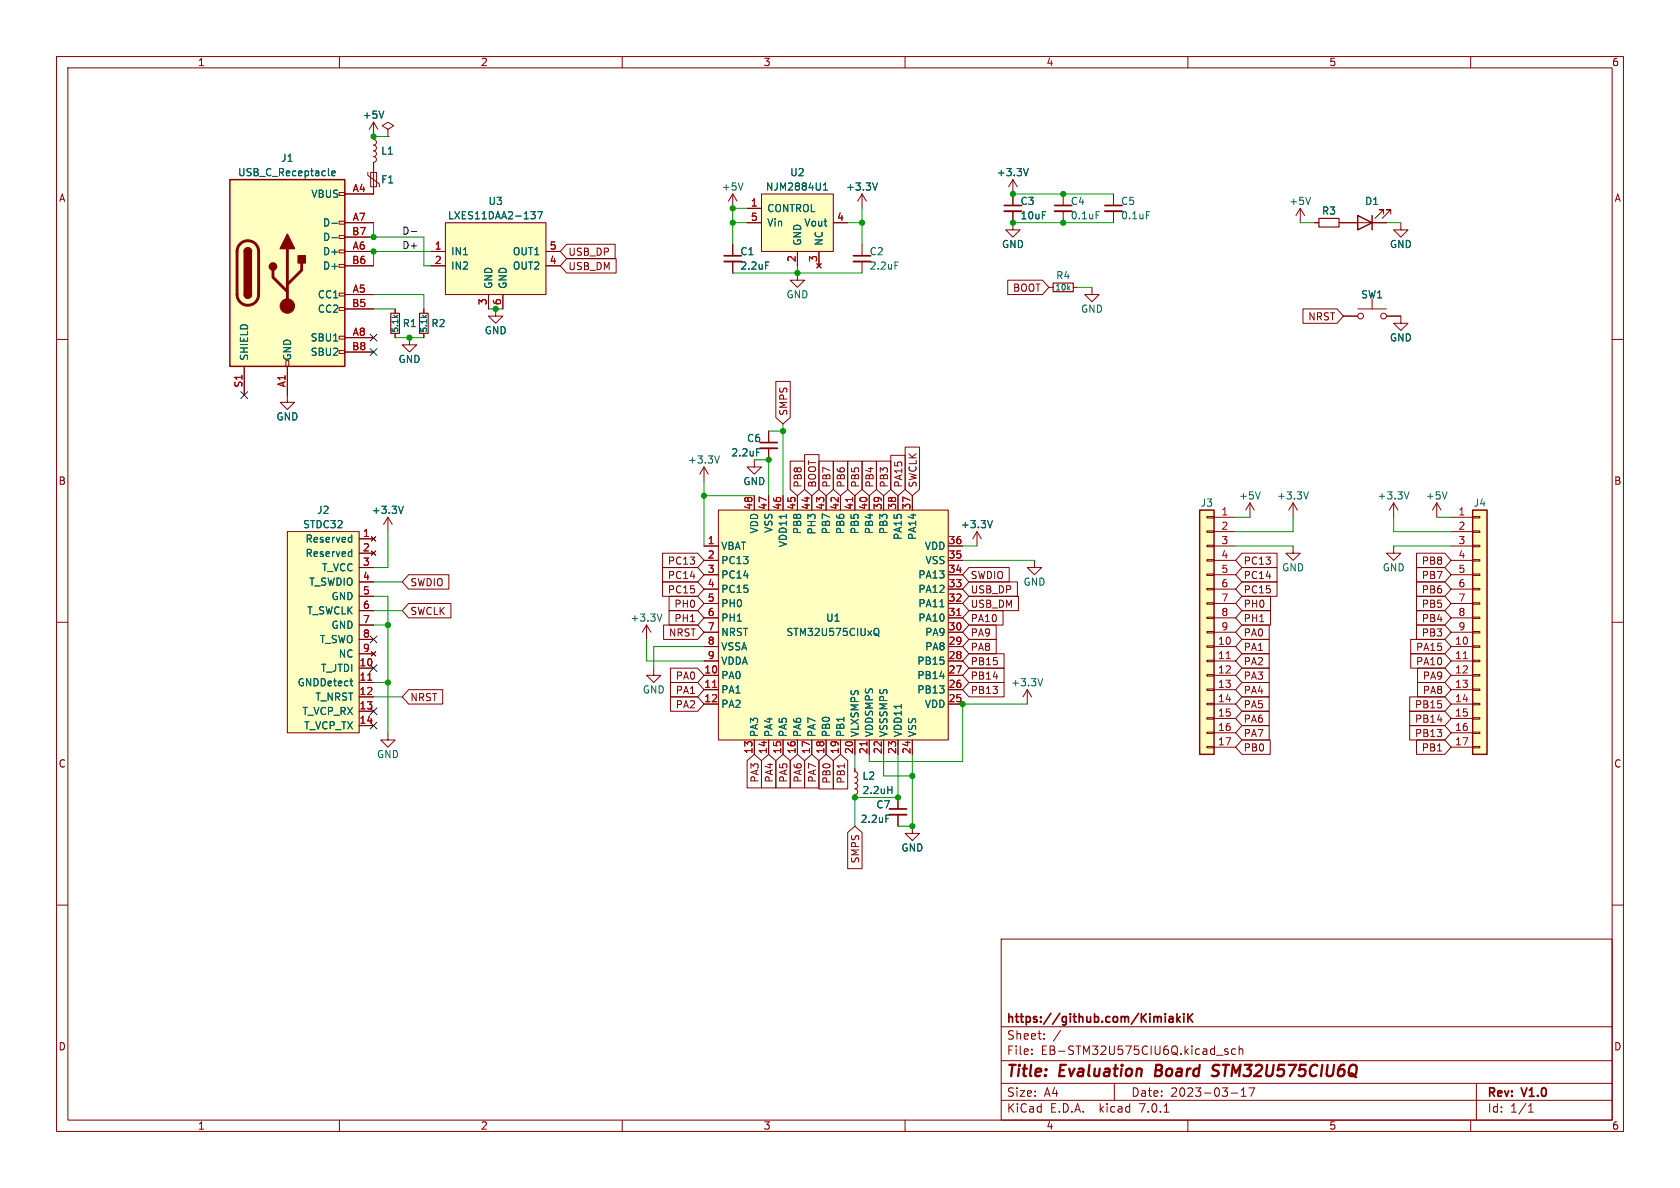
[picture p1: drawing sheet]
<svg xmlns="http://www.w3.org/2000/svg" width="297mm" height="210mm" viewBox="0 0 297 210" stroke-linecap="round" stroke-linejoin="round" font-family="sans-serif">
<g fill="none" stroke="#840000" stroke-width=".18">
<path d="M10 10h277v190h-277zM12 12h273v186h-273zM60 10v2M110 10v2M160 10v2M210 10v2M260 10v2M59.9 39.1h1.1v.5h-1.1zM59.9 34h1.1v.5h-1.1zM61 39.4h5M65 30.5v.5l2.1 1.5v.5M65.5 30.5h1v2.5h-1z"/>
<path d="M66 21.6v3l.4 .2 .1 .4-.1 .3-.4 .2 .4 .1 .1 .4-.1 .3-.4 .2 .4 .1 .1 .4-.1 .4-.4 .1 .4 .1 .1 .4-.1 .4-.4 .1v5.6h-5M66 21.6l-.7 1.3M66 21.6l.8 1.3M68.6 22.9l1-.7-1-.6-1 .6 1 .7v1.2M68.6 24.1h.1M78.7 39.4h17.8v12.7h-17.8zM129.5 34.3l-.7 1.3M129.5 34.3v2.5M129.5 34.3l.8 1.3M132.1 39.4h2.5M132.1 36.8h2.5M134.6 34.3h12.7v10.2h-12.7z"/>
<path d="M147.3 39.4h2.6M152.4 34.3v2.5M152.4 34.3l-.8 1.3M152.4 34.3l.8 1.3M179.1 37.3v3.3h1.2l-1.2 1.3-1.3-1.3h1.3M179.1 31.8v4.5M179.1 31.8l-.8 1.2M179.1 31.8l.7 1.2M188 34.3v2M188 37.3v2.1M196.8 34.3v2M196.8 37.3v2.1"/>
<path d="M229.9 36.8l-.8 1.3M229.9 36.8v2.6M229.9 36.8l.7 1.3M232.4 39.4h.8M236.7 39.4h8.4M244.6 37.8v-.7h-.8h.8l-1.5 1.5M245.9 37.8v-.7h-.8h.8l-1.6 1.5M247.6 39.4v1.2h1.3l-1.3 1.3-1.2-1.3h1.2M10 60h2M59.9 59.4h1.1v.5h-1.1zM59.9 54.4h1.1v.5h-1.1zM59.9 51.8h1.1v.5h-1.1z"/>
<path d="M59.9 46.7h1.1v.5h-1.1zM59.9 44.2h1.1v.5h-1.1zM59.9 41.7h1.1v.5h-1.1zM61 52.1h5M61 44.5h5M61 59.7h5M61 54.6h5M61 47h5M61 41.9h5M69.8 54.6v.8M69.8 58.9v.8M72.4 59.7v1.3h1.3l-1.3 1.2-1.3-1.2h1.3"/>
<path d="M74.9 54.6v.8M74.9 58.9v.8M76.2 44.5h2.5M76.2 47h2.5M86.4 52.1v2.5M87.6 54.6v1.3h1.3l-1.3 1.3-1.2-1.3h1.2M88.9 52.1v2.5M96.5 44.5h2.6M96.5 47h2.6M100.2 43.2h8.5v2.5h-8.5l-1.1-1.2zM100.2 45.7h8.7v2.6h-8.7l-1.1-1.3zM129.5 43.2v2"/>
<path d="M129.5 46.2v2.1M141 48.3v1.2h1.2l-1.2 1.3-1.3-1.3h1.3M141 44.5v2.5M144.4 46.6l.8 .8M144.8 44.5v2.5M145.2 46.6l-.8 .8M152.4 43.2v2M152.4 46.2v2.1M178.2 49.5h6.1l1.1 1.3-1.1 1.3h-6.1zM185.4 50.8h.8M189.7 50.8h.8M193 50.8v1.3h1.3l-1.3 1.2-1.2-1.2h1.2"/>
<path d="M230.3 54.6h6.1l1.1 1.3-1.1 1.3h-6.1zM237.5 55.9h2.5M240 54.6h5.1M242.6 52.8v1.8M245.1 55.9h2.5v1.3h1.3l-1.3 1.2-1.2-1.2h1.2M285 60h2M43.2 64.8v5.1M50.5 63.8h.6v1h-.6zM50.8 64.8v6.3h1.3l-1.3 1.3-1.3-1.3h1.3M59.9 62h1.1v.5h-1.1zM61 62.2h5M135.9 76.2v2"/>
<path d="M135.9 79.2v2.1M137.2 67.4h2.5v6.4l-1.3 1.1-1.2-1.1zM160 79h2.6v7.5l-1.3 1.1-1.3-1.1zM50.8 94h12.7v35.5h-12.7zM63.5 95.3h2.5M63.5 97.8h2.5M65.7 94.9l.7 .7M65.7 97.4l.7 .8M66.4 94.9l-.7 .7M66.4 97.4l-.7 .8M68.6 91.4l-.8 1.3M68.6 91.4v2.6"/>
<path d="M68.6 91.4l.7 1.3M117.1 97.8h6.2l1.2 1.3-1.2 1.2h-6.2zM124.5 96.5h2.5M124.5 99.1h2.5M124.5 82.6l-.8 1.2M124.5 82.6v2.5M124.5 82.6l.7 1.2M127 90.2h40.6v40.6h-40.6zM133.3 81.3v1.3h1.3l-1.3 1.2-1.2-1.2h1.2M133.3 87.6v2.6M135.9 87.6v2.6M138.4 87.6v2.6"/>
<path d="M139.7 81.5h2.5v5l-1.2 1.1-1.3-1.1zM141 87.6v2.6M142.2 80.4h2.6v6.1l-1.3 1.1-1.3-1.1zM143.5 87.6v2.6M144.8 81.5h2.5v5l-1.3 1.1-1.2-1.1zM146 87.6v2.6M147.3 81.5h2.6v5l-1.3 1.1-1.3-1.1zM148.6 87.6v2.6M149.9 81.5h2.5v5l-1.3 1.1-1.2-1.1zM151.1 87.6v2.6M152.4 81.5h2.5v5l-1.2 1.1-1.3-1.1zM153.7 87.6v2.6"/>
<path d="M154.9 81.5h2.6v5l-1.3 1.1-1.3-1.1zM156.2 87.6v2.6M157.5 80.5h2.5v6l-1.3 1.1-1.2-1.1zM158.7 87.6v2.6M161.3 87.6v2.6M167.6 96.5h2.6M167.6 99.1h2.6M172.7 94l-.7 1.3M172.7 94v2.5M172.7 94l.8 1.3M182.9 99.1v1.2h1.2l-1.2 1.3-1.3-1.3h1.3M213.4 98.9h1.2v.3h-1.2z"/>
<path d="M213.4 96.4h1.2v.2h-1.2zM213.4 93.9h1.2v.2h-1.2zM213.4 91.3h1.2v.3h-1.2zM214.6 91.4h3.8M214.6 94h3.8M214.6 96.5h3.8M214.6 99.1h3.8M219.6 97.8h6.2v2.5h-6.2l-1.2-1.2zM221 88.9l-.8 1.3M221 88.9v2.5M221 88.9l.7 1.3M228.6 96.5v1.3h1.3l-1.3 1.3-1.3-1.3h1.3"/>
<path d="M228.6 88.9l-.8 1.3M228.6 88.9v2.5M228.6 88.9l.8 1.3M246.4 96.5v1.3h1.2l-1.2 1.3-1.3-1.3h1.3M246.4 88.9l-.8 1.3M246.4 88.9v2.5M246.4 88.9l.7 1.3M250.4 97.8h5l1.1 1.3-1.1 1.2h-5zM254 88.9l-.8 1.3M254 88.9v2.5M254 88.9l.8 1.3M256.5 91.4h3.8"/>
<path d="M256.5 94h3.8M256.5 96.5h3.8M256.5 99.1h3.8M260.3 98.9h1.3v.3h-1.3zM260.3 96.4h1.3v.2h-1.3zM260.3 93.9h1.3v.2h-1.3zM260.3 91.3h1.3v.3h-1.3zM10 110h2M63.5 118.1h2.5M63.5 100.3h2.5M63.5 102.9h2.5M63.5 105.4h2.5"/>
<path d="M63.5 108h2.5M63.5 110.5h2.5M63.5 113h2.5M63.5 115.6h2.5M65.7 115.2l.7 .8M66.4 115.2l-.7 .8M72.2 106.7h7.5v2.5h-7.5l-1.1-1.2zM72.2 101.6h7.2v2.5h-7.2l-1.1-1.2zM114.3 110.5l-.8 1.3M114.3 110.5v2.5M114.3 110.5l.8 1.3M115.6 118.1v1.3h1.2l-1.2 1.3-1.3-1.3h1.3"/>
<path d="M117.1 100.3h6.2l1.2 1.3-1.2 1.3h-6.2zM117.1 102.9h6.2l1.2 1.2-1.2 1.3h-6.2zM117.3 110.5h6l1.2 1.3-1.2 1.2h-6zM118.3 107.9h5l1.2 1.3-1.2 1.3h-5zM118.3 105.4h5l1.2 1.3-1.2 1.3h-5zM118.5 118.1h4.8l1.2 1.3-1.2 1.3h-4.8zM124.5 114.3h2.5M124.5 116.8h2.5M124.5 119.4h2.5M124.5 101.6h2.5M124.5 104.1h2.5M124.5 106.7h2.5"/>
<path d="M124.5 109.2h2.5M124.5 111.8h2.5M167.6 114.3h2.6M167.6 116.8h2.6M167.6 119.4h2.6M167.6 101.6h2.6M167.6 104.1h2.6M167.6 106.7h2.6M167.6 109.2h2.6M167.6 111.8h2.6M171.3 100.3h7.1v2.6h-7.1l-1.1-1.3zM171.3 105.4h8.7v2.6h-8.7l-1.1-1.3z"/>
<path d="M171.3 102.9h8.6v2.5h-8.6l-1.1-1.3zM171.3 107.9h6v2.6h-6l-1.1-1.3zM171.3 115.6h6.2v2.5h-6.2l-1.1-1.3zM171.3 118.1h6.2v2.6h-6.2l-1.1-1.3zM171.3 110.5h4.8v2.5h-4.8l-1.1-1.2zM171.3 113h4.8v2.6h-4.8l-1.1-1.3zM213.4 119.3h1.2v.2h-1.2zM213.4 116.7h1.2v.3h-1.2zM213.4 114.2h1.2v.2h-1.2zM213.4 111.6h1.2v.3h-1.2zM213.4 109.1h1.2v.2h-1.2zM213.4 106.6h1.2v.2h-1.2z"/>
<path d="M213.4 104h1.2v.3h-1.2zM213.4 101.5h1.2v.2h-1.2zM214.6 114.3h3.8M214.6 116.8h3.8M214.6 119.4h3.8M214.6 101.6h3.8M214.6 104.1h3.8M214.6 106.7h3.8M214.6 109.2h3.8M214.6 111.8h3.8M219.6 118.1h4.8v2.6h-4.8l-1.2-1.3zM219.6 115.6h4.8v2.5h-4.8l-1.2-1.3z"/>
<path d="M219.6 113h4.8v2.6h-4.8l-1.2-1.3zM219.6 110.5h4.8v2.5h-4.8l-1.2-1.2zM219.6 107.9h5v2.6h-5l-1.2-1.3zM219.6 100.3h6.2v2.6h-6.2l-1.2-1.3zM219.6 105.4h5v2.6h-5l-1.2-1.3zM219.6 102.9h6.2v2.5h-6.2l-1.2-1.3zM249.4 113h6l1.1 1.3-1.1 1.3h-6zM249.4 115.6h6l1.1 1.2-1.1 1.3h-6zM250.4 100.3h5l1.1 1.3-1.1 1.3h-5zM250.4 102.9h5l1.1 1.2-1.1 1.3h-5zM250.4 105.4h5l1.1 1.3-1.1 1.3h-5zM250.4 107.9h5l1.1 1.3-1.1 1.3h-5z"/>
<path d="M250.4 110.5h5l1.1 1.3-1.1 1.2h-5zM250.6 118.1h4.8l1.1 1.3-1.1 1.3h-4.8zM256.5 114.3h3.8M256.5 116.8h3.8M256.5 119.4h3.8M256.5 101.6h3.8M256.5 104.1h3.8M256.5 106.7h3.8M256.5 109.2h3.8M256.5 111.8h3.8M260.3 119.3h1.3v.2h-1.3zM260.3 116.7h1.3v.3h-1.3z"/>
<path d="M260.3 114.2h1.3v.2h-1.3zM260.3 111.6h1.3v.3h-1.3zM260.3 109.1h1.3v.2h-1.3zM260.3 106.6h1.3v.2h-1.3zM260.3 104h1.3v.3h-1.3zM260.3 101.5h1.3v.2h-1.3zM285 110h2M63.5 120.7h2.5M63.5 123.2h2.5M63.5 125.7h2.5M63.5 128.3h2.5M68.6 129.5v1.3h1.2l-1.2 1.3-1.3-1.3h1.3"/>
<path d="M72.2 121.9h6.1v2.6h-6.1l-1.1-1.3zM118.5 123.2h4.8l1.2 1.3-1.2 1.2h-4.8zM118.5 120.6h4.8l1.2 1.3-1.2 1.3h-4.8zM124.5 121.9h2.5M124.5 124.5h2.5M132.1 134.5l1.2-1.1 1.3 1.1v4.8h-2.5zM133.3 130.8v2.6M134.6 134.5l1.3-1.1 1.3 1.1v4.8h-2.6zM135.9 130.8v2.6M137.2 134.5l1.2-1.1 1.3 1.1v4.8h-2.5zM138.4 130.8v2.6M139.7 134.5l1.3-1.1 1.2 1.1v4.8h-2.5z"/>
<path d="M141 130.8v2.6M142.2 134.5l1.3-1.1 1.3 1.1v4.8h-2.6zM143.5 130.8v2.6M144.8 134.5l1.2-1.1 1.3 1.1v5h-2.5zM146 130.8v2.6M147.3 134.5l1.3-1.1 1.3 1.1v5h-2.6zM148.6 130.8v2.6M149.3 135v.7M151.1 135.9v.5l.4 .2 .1 .3-.1 .4-.4 .1 .4 .2 .1 .3-.1 .4-.4 .1 .4 .2 .1 .4-.1 .3-.4 .1 .4 .2 .1 .4-.1 .3-.4 .2v.5M151.1 130.8v2.6M153.7 130.8v2.6M156.2 130.8v2.6"/>
<path d="M158.7 130.8v2.6M161.3 130.8v2.6M167.6 121.9h2.6M167.6 124.5h2.6M171.3 120.6h6.2v2.6h-6.2l-1.1-1.3zM181.6 121.9l-.8 1.3M181.6 121.9v2.6M181.6 121.9l.8 1.3M213.4 132h1.2v.2h-1.2zM213.4 129.4h1.2v.3h-1.2zM213.4 126.9h1.2v.2h-1.2zM213.4 124.3h1.2v.3h-1.2z"/>
<path d="M213.4 121.8h1.2v.2h-1.2zM214.6 121.9h3.8M214.6 124.5h3.8M214.6 127h3.8M214.6 129.5h3.8M214.6 132.1h3.8M219.6 120.6h4.8v2.6h-4.8l-1.2-1.3zM219.6 130.8h5v2.6h-5l-1.2-1.3zM219.6 123.2h4.8v2.5h-4.8l-1.2-1.2zM219.6 128.3h4.8v2.5h-4.8l-1.2-1.3zM219.6 125.7h4.8v2.6h-4.8l-1.2-1.3zM249.2 123.2h6.2l1.1 1.3-1.1 1.2h-6.2z"/>
<path d="M249.2 125.7h6.2l1.1 1.3-1.1 1.3h-6.2zM249.2 128.3h6.2l1.1 1.2-1.1 1.3h-6.2zM250.4 130.8h5l1.1 1.3-1.1 1.3h-5zM250.6 120.6h4.8l1.1 1.3-1.1 1.3h-4.8zM254.1 127.3h.8M254.1 132.8h.8M256.5 121.9h3.8M256.5 124.5h3.8M256.5 127h3.8M256.5 129.5h3.8M256.5 132.1h3.8M260.3 132h1.3v.2h-1.3z"/>
<path d="M260.3 129.4h1.3v.3h-1.3zM260.3 126.9h1.3v.2h-1.3zM260.3 124.3h1.3v.3h-1.3zM260.3 121.8h1.3v.2h-1.3zM10 160h2M149.9 147.2l1.2-1.1 1.3 1.1v6.4h-2.5zM158.7 141v2M158.7 144v2.1M161.3 146.1v1.2h1.3l-1.3 1.3-1.3-1.3h1.3M285 160h2M177 166h108v32h-108zM60 198v2"/>
<path d="M110 198v2M160 198v2M177 194.5h108M177 191.5h108M177 187.5h108M177 181.5h108M182.4 186.3v.1M182.4 185.5v.1M184.6 183.6v.1M184.6 182.8v.1M197 191.5v3M205.8 196.6h.8"/>
<path d="M210 198v2M215.1 186.5h1.1M217.1 185.5l-.4-.1-.2 .2 .1 .2 .5 .2v.3h-.6M217.6 193.2h1.2M218.4 185.5l-.4-.1-.3 .3v.4l.2 .2h.5M219.1 185.5l.2-.1 .3 .1 .1 .9M219.1 184.9v1.5M219.4 193.8h.9M219.4 192.7l.5-.4v1.5M220.8 192.3h1l-.7 1.5M260 198v2M261 191.5v6.5"/>
<path d="M270.2 196.6h.9M270.2 195.5l.4-.4v1.5"/>
<circle cx="240.5" cy="55.9" r=".51"/>
<circle cx="244.6" cy="55.9" r=".51"/>
</g>
<path d="M214.2 190.1l.8 .1M215.3 188.2l-.7 .1a.46 .46 0 0 0-.2 .5 .46 .46 0 0 0 .3 .4l.4 .1" fill="none" stroke="#840000" stroke-width=".4"/>
<g fill="none" stroke="#840000" stroke-width=".3">
<path d="M177.5 36.3h3.1M186.4 36.3h3.1M195.3 36.3h3.1M128 45.2h3.1M150.9 45.2h3M134.4 78.2h3M157.2 143h3.1M206.7 179.8h.6l.1 .9M208.1 179.2v1.5M208.6 179.7l-.5 .6M209.3 179.2v.1M209.3 179.7v1"/>
<path d="M210 179.2v1.5M210.2 179.8l.7 .9M210.9 179.2l-.9 .9M207.4 180.1h-.5a.29 .29 0 0 0-.3 .3 .29 .29 0 0 0 .3 .3l.5-.1M208.2 180.1l.4 .6"/>
</g>
<g fill="none" stroke="#006464" stroke-width=".18">
<path d="M67.9 19.6l-.5 1.3M58.7 30.6l.6-.1-.1-.2-.4-.1-.1 .2v.6h.5M58.7 39.5h.9M93.8 37.4h.8l-.4 .5 .4 .1v.4l-.2 .3h-.4M95 37.4h.9l-.6 1.3M131.4 32.3l-.5 1.3M145.6 33.6h.7M145.6 32.7l.3-.4v1.3M155.1 32.3l-.4 1.3M181.8 29.8l-.4 1.3M193.8 37.4h.6M202.7 37.4h.6"/>
<path d="M231.7 34.9l-.4 1.2M58.7 42h.9M135.4 46.3h.6M158.2 46.3h.6M59 60.3h.7M133.8 79.3h.6M61.8 95l.4 .1M61.8 97.5l.4 .1M62.2 94.6v1.2M62.2 97.1v1.3M62.2 95.8h-.4M62.2 98.3l-.4 .1"/>
<path d="M71.3 89.5l-.4 1.3M127.2 80.6l-.4 1.3M175.4 92l-.4 1.3M222.8 86.9l-.4 1.3M231.3 86.9l-.4 1.3M249.1 86.9l-.4 1.3M255.8 86.9l-.4 1.3M117 108.5l-.4 1.3M154.7 111.1h.1a.43 .43 0 0 1 .6 .4v.4a.42 .42 0 0 1-.3 .4 .42 .42 0 0 1-.4 0M154.8 112l.6 .5M166.2 119.5h.8M166.2 107.3h.7"/>
<path d="M184.3 120l-.4 1.2M61.9 120.4h.5M62.1 121.2h.3M156.9 139.6h.8M157.7 139v1.3M156.6 144.1h.6"/>
</g>
<path d="M40.6 31.8h20.4v33h-20.4zM240 38.1l2.6 1.3-2.6 1.2zM242.6 38.1v2.5M43.2 52.1a.64 .64 0 0 0 .6 .6 .64 .64 0 0 0 .6-.6M43.2 44.5a.64 .64 0 0 1 .6-.7 .64 .64 0 0 1 .6 .7M212.1 90.2h2.5v43.2h-2.5zM260.3 90.2h2.6v43.2h-2.6z" fill="none" stroke="#840000" stroke-width=".25"/>
<path d="M233.2 38.6h3.5v1.5h-3.5zM69.1 55.4h1.5v3.5h-1.5zM74.2 55.4h1.5v3.5h-1.5zM186.2 50h3.5v1.6h-3.5z" fill="none" stroke="#840000" stroke-width=".2"/>
<g fill="#ffffc2" stroke="#ffffc2" stroke-width=".18">
<path d="M40.6 31.8h20.4v33h-20.4z"/>
<path d="M78.7 39.4h17.8v12.7h-17.8z"/>
<path d="M260.3 90.2h2.6v43.2h-2.6z"/>
<path d="M212.1 90.2h2.5v43.2h-2.5z"/>
<path d="M50.8 94h12.7v35.5h-12.7z"/>
<path d="M127 90.2h40.6v40.6h-40.6z"/>
<path d="M134.6 34.3h12.7v10.2h-12.7z"/>
</g>
<path d="M42.5 43.1a1.9 1.9 0 0 1 2-.4 1.9 1.9 0 0 1 1.2 1.8v7.6a1.91 1.91 0 0 1-1.9 1.9 1.91 1.91 0 0 1-1.9-1.9v-7.8l.2-.7zM48.3 47.8v1.2l2.5 2.6M50.8 43.9v10.2M53.3 46.5v1.3l-2.5 2.5" fill="none" stroke="#840000" stroke-width=".51"/>
<g fill="#840000" stroke="#840000" stroke-width=".25">
<path d="M43.2 52.1h1.2a.64 .64 0 0 1-.6 .6 .64 .64 0 0 1-.6-.6z"/>
<path d="M43.2 44.5h1.2v7.6h-1.2z"/>
<path d="M43.4 44a.64 .64 0 0 1 .7-.1 .64 .64 0 0 1 .3 .6h-1.2z"/>
<path d="M50.8 41.4l1.3 2.5h-2.6z"/>
<path d="M52.7 45.2h1.3v1.3h-1.3z"/>
<circle cx="48.3" cy="47.1" r=".63"/>
</g>
<circle cx="50.8" cy="54.1" r="1.27" fill="#840000" stroke="#840000" stroke-width=".18"/>
<path d="M177.5 37.3h3.1M186.4 37.3h3.1M195.3 37.3h3.1M128 46.2h3.1M150.9 46.2h3M134.4 79.2h3M157.2 144h3.1" fill="none" stroke="#840000" stroke-width=".33"/>
<path d="M150.7 87.9v.8M169.2 108.8h.7M216.8 116.4h.7M258.7 116.4h.7M65 120.2h.7M126 121.5h.7M153.3 131.1v.7" fill="none" stroke="#a90000" stroke-width=".18"/>
<path d="M72.7 40.9h1" fill="none" stroke="#0f0f0f" stroke-width=".18"/>
<g fill="none" stroke="#009600" stroke-width=".18">
<path d="M66 39.4v2.5h8.9v5.1h1.3M66 24.1h2.6M129.5 39.4h2.6M132.1 36.8h-2.6v6.4M149.9 39.4h2.5M152.4 36.8v6.4M179.1 39.4h17.7M179.1 34.3h17.7M229.9 39.4h2.5M245.1 39.4h2.5M66 54.6h3.8M66 52.1h8.9v2.5"/>
<path d="M69.8 59.7h5.1M76.2 44.5h-10.2v2.5M86.4 54.6h2.5M129.5 48.3h22.9M141 47v1.3M190.5 50.8h2.5M135.9 76.2h2.5M138.4 74.9v12.7M68.6 94v6.3h-2.6M124.5 85.1v11.4M124.5 87.6h8.8M133.3 81.3h2.6v6.3"/>
<path d="M170.2 99.1h12.7M170.2 96.5h2.5M218.4 96.5h10.2M218.4 91.4h2.6M228.6 91.4v2.6h-10.2M246.4 96.5h10.1M246.4 91.4v2.6h10.1M254 91.4h2.5M66 108h5.1M66 105.4h2.6v24.1M66 102.9h5.1M66 110.5h2.6"/>
<path d="M114.3 113v3.8h10.2M124.5 114.3h-8.9v3.8M66 120.7h2.6M66 123.2h5.1M151.1 133.4v2.5M156.2 133.4v3.8h5.1M158.7 133.4v7.6h-7.6v5.1M161.3 133.4v12.7h-2.6M181.6 124.5h-11.4v10.1h-16.5v-1.2"/>
</g>
<g fill="none" stroke="#000084" stroke-width=".18">
<path d="M65.4 59.1l1.2 1.2M66.6 59.1l-1.2 1.2M42.6 69.2l1.2 1.3M43.8 69.2l-1.2 1.3M65.4 61.6l1.2 1.2M66.6 61.6l-1.2 1.2M65.4 112.4l1.2 1.2M65.4 117.5l1.2 1.2M66.6 112.4l-1.2 1.2M66.6 117.5l-1.2 1.2M65.4 125.1l1.2 1.2M65.4 127.7l1.2 1.2"/>
<path d="M66.6 125.1l-1.2 1.2M66.6 127.7l-1.2 1.2"/>
</g>
<g fill="#009600" stroke="#009600" stroke-width=".18">
<circle cx="66" cy="24.1" r=".46"/>
<circle cx="66" cy="44.5" r=".46"/>
<circle cx="66" cy="41.9" r=".46"/>
<circle cx="87.6" cy="54.6" r=".46"/>
<circle cx="72.4" cy="59.7" r=".46"/>
<circle cx="129.5" cy="36.8" r=".46"/>
<circle cx="129.5" cy="39.4" r=".46"/>
<circle cx="141" cy="48.3" r=".46"/>
<circle cx="152.4" cy="39.4" r=".46"/>
<circle cx="188" cy="39.4" r=".46"/>
<circle cx="188" cy="34.3" r=".46"/>
<circle cx="179.1" cy="39.4" r=".46"/>
<circle cx="179.1" cy="34.3" r=".46"/>
<circle cx="68.6" cy="120.7" r=".46"/>
<circle cx="68.6" cy="110.5" r=".46"/>
<circle cx="158.7" cy="141" r=".46"/>
<circle cx="161.3" cy="137.2" r=".46"/>
<circle cx="161.3" cy="146.1" r=".46"/>
<circle cx="151.1" cy="141" r=".46"/>
<circle cx="170.2" cy="124.5" r=".46"/>
<circle cx="124.5" cy="87.6" r=".46"/>
<circle cx="135.9" cy="81.3" r=".46"/>
<circle cx="138.4" cy="76.2" r=".46"/>
</g>
<g font-size="2.8" fill="#840000">
<text x="178" y="190.8">Title:</text>
<text x="187.4" y="190.8">Evaluation</text>
<text x="204.9" y="190.8">Board</text>
<text x="215.6" y="190.8">STM32U575CIU6Q</text>
</g>
<g font-size="2.1" fill="#840000">
<text x="178" y="183.9">Sheet:</text>
<text x="178" y="181.1">https://github.com/KimiakiK</text>
<text x="186.2" y="183.9">/</text>
<text x="178" y="186.6">File:</text>
<text x="184" y="186.6">EB-STM32U575CIU6Q.kicad_sch</text>
<text x="178" y="196.8">KiCad</text>
<text x="178" y="194">Size:</text>
<text x="184.6" y="194">A4</text>
<text x="185.7" y="196.8">E.D.A.</text>
<text x="194.4" y="196.8">kicad</text>
<text x="200" y="194">Date:</text>
<text x="201.5" y="196.8">7.0.1</text>
<text x="206.9" y="194">2023-03-17</text>
<text x="263" y="194.2">Rev:</text>
<text x="263" y="196.8">Id:</text>
<text x="267" y="196.8">1/1</text>
<text x="269.2" y="194.2">V1.0</text>
</g>
<g font-size="1.8" fill="#840000">
<text x="35" y="11.8">1</text>
<text x="85" y="11.8">2</text>
<text x="135" y="11.8">3</text>
<text x="185" y="11.8">4</text>
<text x="235" y="11.8">5</text>
<text x="285" y="11.8">6</text>
<text x="10.4" y="35.8">A</text>
<text x="285.4" y="35.8">A</text>
<text x="100.5" y="45.4">USB_DP</text>
<text x="100.5" y="47.9">USB_DM</text>
<text x="179" y="51.7">BOOT</text>
<text x="231.2" y="56.8">NRST</text>
<text x="139.3" y="73.5" transform="rotate(-90 139.3 73.5)">SMPS</text>
<text x="10.3" y="85.8">B</text>
<text x="141.9" y="86.2" transform="rotate(-90 141.9 86.2)">PB8</text>
<text x="144.4" y="86.2" transform="rotate(-90 144.4 86.2)">BOOT</text>
<text x="147" y="86.2" transform="rotate(-90 147 86.2)">PB7</text>
<text x="149.5" y="86.2" transform="rotate(-90 149.5 86.2)">PB6</text>
<text x="152" y="86.2" transform="rotate(-90 152 86.2)">PB5</text>
<text x="154.6" y="86.2" transform="rotate(-90 154.6 86.2)">PB4</text>
<text x="157.1" y="86.2" transform="rotate(-90 157.1 86.2)">PB3</text>
<text x="159.7" y="86.2" transform="rotate(-90 159.7 86.2)">PA15</text>
<text x="162.2" y="86.2" transform="rotate(-90 162.2 86.2)">SWCLK</text>
<text x="285.3" y="85.8">B</text>
<text x="117.9" y="100">PC13</text>
<text x="219.9" y="100">PC13</text>
<text x="251.2" y="100">PB8</text>
<text x="72.5" y="103.8">SWDIO</text>
<text x="117.9" y="102.5">PC14</text>
<text x="117.9" y="105.1">PC15</text>
<text x="119.1" y="107.6">PH0</text>
<text x="171.6" y="102.5">SWDIO</text>
<text x="171.6" y="107.6">USB_DM</text>
<text x="171.6" y="105.1">USB_DP</text>
<text x="219.9" y="102.5">PC14</text>
<text x="219.9" y="107.6">PH0</text>
<text x="219.9" y="105.1">PC15</text>
<text x="251.2" y="102.5">PB7</text>
<text x="251.2" y="105.1">PB6</text>
<text x="251.2" y="107.6">PB5</text>
<text x="72.5" y="108.9">SWCLK</text>
<text x="118.1" y="112.7">NRST</text>
<text x="119.1" y="110.1">PH1</text>
<text x="171.6" y="110.1">PA10</text>
<text x="171.6" y="112.7">PA9</text>
<text x="219.9" y="112.7">PA0</text>
<text x="219.9" y="110.1">PH1</text>
<text x="251.2" y="110.1">PB4</text>
<text x="251.2" y="112.7">PB3</text>
<text x="171.6" y="117.8">PB15</text>
<text x="171.6" y="115.2">PA8</text>
<text x="219.9" y="117.8">PA2</text>
<text x="219.9" y="115.2">PA1</text>
<text x="250.2" y="115.2">PA15</text>
<text x="250.2" y="117.8">PA10</text>
<text x="72.5" y="124.1">NRST</text>
<text x="119.3" y="125.4">PA2</text>
<text x="119.3" y="122.8">PA1</text>
<text x="119.3" y="120.3">PA0</text>
<text x="171.6" y="120.3">PB14</text>
<text x="171.6" y="122.8">PB13</text>
<text x="219.9" y="120.3">PA3</text>
<text x="219.9" y="122.8">PA4</text>
<text x="219.9" y="125.4">PA5</text>
<text x="250" y="125.4">PB15</text>
<text x="251.4" y="122.8">PA8</text>
<text x="251.4" y="120.3">PA9</text>
<text x="219.9" y="130.5">PA7</text>
<text x="219.9" y="127.9">PA6</text>
<text x="250" y="127.9">PB14</text>
<text x="250" y="130.5">PB13</text>
<text x="10.3" y="135.8">C</text>
<text x="219.9" y="133">PB0</text>
<text x="251.2" y="133">PB1</text>
<text x="285.3" y="135.8">C</text>
<text x="134.3" y="138.5" transform="rotate(-90 134.3 138.5)">PA3</text>
<text x="136.8" y="138.5" transform="rotate(-90 136.8 138.5)">PA4</text>
<text x="139.3" y="138.5" transform="rotate(-90 139.3 138.5)">PA5</text>
<text x="141.9" y="138.5" transform="rotate(-90 141.9 138.5)">PA6</text>
<text x="144.4" y="138.5" transform="rotate(-90 144.4 138.5)">PA7</text>
<text x="147" y="138.7" transform="rotate(-90 147 138.7)">PB0</text>
<text x="149.5" y="138.7" transform="rotate(-90 149.5 138.7)">PB1</text>
<text x="152" y="152.7" transform="rotate(-90 152 152.7)">SMPS</text>
<text x="10.3" y="185.8">D</text>
<text x="285.3" y="185.8">D</text>
<text x="35" y="199.8">1</text>
<text x="85" y="199.8">2</text>
<text x="135" y="199.8">3</text>
<text x="185" y="199.8">4</text>
<text x="235" y="199.8">5</text>
<text x="285" y="199.8">6</text>
</g>
<g font-size="1.8" fill="#006464">
<text x="64" y="21.1">+5V</text>
<text x="49.6" y="28.8">J1</text>
<text x="67.3" y="27.5">L1</text>
<text x="42" y="31.3">USB_C_Receptacle</text>
<text x="54.9" y="35.1">VBUS</text>
<text x="67.3" y="32.6">F1</text>
<text x="127.5" y="33.8">+5V</text>
<text x="135.3" y="33.8">NJM2884U1</text>
<text x="139.6" y="31.3">U2</text>
<text x="149.5" y="33.8">+3.3V</text>
<text x="176.2" y="31.3">+3.3V</text>
<text x="57" y="40.2">D-</text>
<text x="79.1" y="38.9">LXES11DAA2-137</text>
<text x="86.3" y="36.4">U3</text>
<text x="135.6" y="37.7">CONTROL</text>
<text x="135.6" y="40.2">Vin</text>
<text x="142.1" y="40.2">Vout</text>
<text x="180.3" y="36.4">C3</text>
<text x="180.3" y="38.9">10uF</text>
<text x="189.2" y="36.4">C4</text>
<text x="189.2" y="38.9">0.1uF</text>
<text x="198.1" y="36.4">C5</text>
<text x="198.1" y="38.9">0.1uF</text>
<text x="227.9" y="36.4">+5V</text>
<text x="233.6" y="38.1">R3</text>
<text x="241.3" y="36.4">D1</text>
<text x="57" y="45.3">D+</text>
<text x="57" y="47.8">D+</text>
<text x="57" y="42.7">D-</text>
<text x="79.8" y="45.3">IN1</text>
<text x="79.8" y="47.8">IN2</text>
<text x="90.5" y="47.8">OUT2</text>
<text x="90.5" y="45.3">OUT1</text>
<text x="130.8" y="45.3">C1</text>
<text x="130.8" y="47.8">2.2uF</text>
<text x="141.8" y="43.4" transform="rotate(-90 141.8 43.4)">GND</text>
<text x="145.6" y="43.4" transform="rotate(-90 145.6 43.4)">NC</text>
<text x="153.7" y="45.3">C2</text>
<text x="153.7" y="47.8">2.2uF</text>
<text x="177.1" y="44">GND</text>
<text x="245.7" y="44">GND</text>
<text x="56.1" y="52.9">CC1</text>
<text x="87.2" y="51.1" transform="rotate(-90 87.2 51.1)">GND</text>
<text x="89.7" y="51.1" transform="rotate(-90 89.7 51.1)">GND</text>
<text x="139" y="52.9">GND</text>
<text x="186.7" y="49.5">R4</text>
<text x="240.6" y="52.9">SW1</text>
<text x="56.1" y="55.4">CC2</text>
<text x="71.1" y="58">R1</text>
<text x="76.2" y="58">R2</text>
<text x="85.6" y="59.2">GND</text>
<text x="191" y="55.4">GND</text>
<text x="44" y="63.8" transform="rotate(-90 44 63.8)">SHIELD</text>
<text x="51.6" y="63.8" transform="rotate(-90 51.6 63.8)">GND</text>
<text x="54.8" y="60.5">SBU1</text>
<text x="54.8" y="63.1">SBU2</text>
<text x="70.4" y="64.3">GND</text>
<text x="245.7" y="60.5">GND</text>
<text x="48.8" y="74.5">GND</text>
<text x="121.6" y="82.1">+3.3V</text>
<text x="129.2" y="80.8">2.2uF</text>
<text x="132" y="78.3">C6</text>
<text x="131.4" y="85.9">GND</text>
<text x="212.2" y="89.7">J3</text>
<text x="219" y="88.5">+5V</text>
<text x="225.7" y="88.5">+3.3V</text>
<text x="243.5" y="88.5">+3.3V</text>
<text x="252" y="88.5">+5V</text>
<text x="260.5" y="89.7">J4</text>
<text x="53.5" y="93.5">STDC32</text>
<text x="56" y="91">J2</text>
<text x="65.7" y="91">+3.3V</text>
<text x="134.2" y="94.4" transform="rotate(-90 134.2 94.4)">VDD</text>
<text x="136.7" y="94.3" transform="rotate(-90 136.7 94.3)">VSS</text>
<text x="141.8" y="94.6" transform="rotate(-90 141.8 94.6)">PB8</text>
<text x="144.3" y="94.6" transform="rotate(-90 144.3 94.6)">PH3</text>
<text x="146.9" y="94.6" transform="rotate(-90 146.9 94.6)">PB7</text>
<text x="149.4" y="94.6" transform="rotate(-90 149.4 94.6)">PB6</text>
<text x="152" y="94.6" transform="rotate(-90 152 94.6)">PB5</text>
<text x="154.5" y="94.6" transform="rotate(-90 154.5 94.6)">PB4</text>
<text x="157" y="94.6" transform="rotate(-90 157 94.6)">PB3</text>
<text x="159.6" y="95.6" transform="rotate(-90 159.6 95.6)">PA15</text>
<text x="162.1" y="95.6" transform="rotate(-90 162.1 95.6)">PA14</text>
<text x="169.8" y="93.5">+3.3V</text>
<text x="53.9" y="96.1">Reserved</text>
<text x="53.9" y="98.6">Reserved</text>
<text x="56.8" y="101.2">T_VCC</text>
<text x="127.5" y="97.3">VBAT</text>
<text x="127.5" y="99.9">PC13</text>
<text x="139.3" y="96.9" transform="rotate(-90 139.3 96.9)">VDD11</text>
<text x="163.4" y="97.3">VDD</text>
<text x="163.5" y="99.9">VSS</text>
<text x="226.6" y="101.2">GND</text>
<text x="244.4" y="101.2">GND</text>
<text x="54.6" y="103.7">T_SWDIO</text>
<text x="58.5" y="106.2">GND</text>
<text x="127.5" y="102.4">PC14</text>
<text x="127.5" y="105">PC15</text>
<text x="127.5" y="107.5">PH0</text>
<text x="162.2" y="107.5">PA11</text>
<text x="162.2" y="105">PA12</text>
<text x="162.2" y="102.4">PA13</text>
<text x="180.9" y="103.7">GND</text>
<text x="54.2" y="108.8">T_SWCLK</text>
<text x="56.4" y="113.9">T_SWO</text>
<text x="58.5" y="111.3">GND</text>
<text x="111.4" y="110">+3.3V</text>
<text x="127.5" y="110">PH1</text>
<text x="127.5" y="112.6">NRST</text>
<text x="139" y="112.6">STM32U575CIUxQ</text>
<text x="146" y="110">U1</text>
<text x="162.2" y="110">PA10</text>
<text x="163.4" y="112.6">PA9</text>
<text x="56.6" y="118.9">T_JTDI</text>
<text x="59.8" y="116.4">NC</text>
<text x="127.5" y="115.1">VSSA</text>
<text x="127.5" y="117.7">VDDA</text>
<text x="162" y="117.7">PB15</text>
<text x="163.4" y="115.1">PA8</text>
<text x="52.5" y="121.5">GNDDetect</text>
<text x="55.6" y="124">T_NRST</text>
<text x="113.6" y="122.7">GND</text>
<text x="127.5" y="120.2">PA0</text>
<text x="127.5" y="122.7">PA1</text>
<text x="127.5" y="125.3">PA2</text>
<text x="162" y="122.7">PB13</text>
<text x="162" y="120.2">PB14</text>
<text x="163.4" y="125.3">VDD</text>
<text x="178.7" y="121.5">+3.3V</text>
<text x="53.3" y="126.6">T_VCP_RX</text>
<text x="53.6" y="129.1">T_VCP_TX</text>
<text x="134.2" y="130.3" transform="rotate(-90 134.2 130.3)">PA3</text>
<text x="136.7" y="130.3" transform="rotate(-90 136.7 130.3)">PA4</text>
<text x="139.3" y="130.3" transform="rotate(-90 139.3 130.3)">PA5</text>
<text x="141.8" y="130.3" transform="rotate(-90 141.8 130.3)">PA6</text>
<text x="144.3" y="130.3" transform="rotate(-90 144.3 130.3)">PA7</text>
<text x="146.9" y="130.3" transform="rotate(-90 146.9 130.3)">PB0</text>
<text x="149.4" y="130.3" transform="rotate(-90 149.4 130.3)">PB1</text>
<text x="152" y="130.3" transform="rotate(-90 152 130.3)">VLXSMPS</text>
<text x="154.5" y="130.3" transform="rotate(-90 154.5 130.3)">VDDSMPS</text>
<text x="157" y="130.3" transform="rotate(-90 157 130.3)">VSSSMPS</text>
<text x="159.6" y="130.3" transform="rotate(-90 159.6 130.3)">VDD11</text>
<text x="162.1" y="130.3" transform="rotate(-90 162.1 130.3)">VSS</text>
<text x="66.6" y="134.2">GND</text>
<text x="152.4" y="138">L2</text>
<text x="152.4" y="140.5">2.2uH</text>
<text x="154.9" y="143.1">C7</text>
<text x="152.1" y="145.6">2.2uF</text>
<text x="159.3" y="150.7">GND</text>
</g>
<g font-size="1.8" fill="#a90000">
<text x="62.3" y="34">A4</text>
<text x="62.2" y="41.7">B7</text>
<text x="62.3" y="39.1">A7</text>
<text x="132.7" y="36.6">1</text>
<text x="132.7" y="39.1">5</text>
<text x="147.9" y="39.1">4</text>
<text x="62.2" y="46.7">B6</text>
<text x="62.3" y="44.2">A6</text>
<text x="76.8" y="44.2">1</text>
<text x="76.8" y="46.7">2</text>
<text x="97.1" y="46.7">4</text>
<text x="97.1" y="44.2">5</text>
<text x="140.7" y="46.4" transform="rotate(-90 140.7 46.4)">2</text>
<text x="144.5" y="46.4" transform="rotate(-90 144.5 46.4)">3</text>
<text x="62.3" y="51.8">A5</text>
<text x="62.2" y="54.4">B5</text>
<text x="62.3" y="59.4">A8</text>
<text x="86.1" y="54" transform="rotate(-90 86.1 54)">3</text>
<text x="88.6" y="54" transform="rotate(-90 88.6 54)">6</text>
<text x="62.2" y="62">B8</text>
<text x="42.9" y="68.6" transform="rotate(-90 42.9 68.6)">S1</text>
<text x="50.5" y="68.5" transform="rotate(-90 50.5 68.5)">A1</text>
<text x="64.1" y="95">1</text>
<text x="133.1" y="90.2" transform="rotate(-90 133.1 90.2)">48</text>
<text x="135.6" y="90.2" transform="rotate(-90 135.6 90.2)">47</text>
<text x="138.2" y="90.2" transform="rotate(-90 138.2 90.2)">46</text>
<text x="140.7" y="90.2" transform="rotate(-90 140.7 90.2)">45</text>
<text x="143.3" y="90.2" transform="rotate(-90 143.3 90.2)">44</text>
<text x="145.8" y="90.2" transform="rotate(-90 145.8 90.2)">43</text>
<text x="148.3" y="90.2" transform="rotate(-90 148.3 90.2)">42</text>
<text x="150.9" y="90.2" transform="rotate(-90 150.9 90.2)">41</text>
<text x="153.4" y="90.2" transform="rotate(-90 153.4 90.2)">40</text>
<text x="156" y="90.2" transform="rotate(-90 156 90.2)">39</text>
<text x="158.5" y="90.2" transform="rotate(-90 158.5 90.2)">38</text>
<text x="161" y="90.2" transform="rotate(-90 161 90.2)">37</text>
<text x="215.9" y="91.2">1</text>
<text x="215.9" y="93.7">2</text>
<text x="257.8" y="91.2">1</text>
<text x="257.8" y="93.7">2</text>
<text x="64.1" y="97.5">2</text>
<text x="64.1" y="100.1">3</text>
<text x="125.1" y="96.3">1</text>
<text x="125.1" y="98.8">2</text>
<text x="125.1" y="101.3">3</text>
<text x="167.6" y="101.3">34</text>
<text x="167.6" y="98.8">35</text>
<text x="167.6" y="96.3">36</text>
<text x="215.9" y="96.3">3</text>
<text x="215.9" y="98.8">4</text>
<text x="215.9" y="101.3">5</text>
<text x="257.8" y="96.3">3</text>
<text x="257.8" y="98.8">4</text>
<text x="257.8" y="101.3">5</text>
<text x="64.1" y="102.6">4</text>
<text x="64.1" y="105.2">5</text>
<text x="64.1" y="107.7">6</text>
<text x="125.1" y="103.9">4</text>
<text x="125.1" y="106.4">5</text>
<text x="167.6" y="106.4">32</text>
<text x="167.6" y="103.9">33</text>
<text x="215.9" y="103.9">6</text>
<text x="215.9" y="106.4">7</text>
<text x="257.8" y="103.9">6</text>
<text x="257.8" y="106.4">7</text>
<text x="64.1" y="110.2">7</text>
<text x="64.1" y="112.8">8</text>
<text x="125.1" y="109">6</text>
<text x="125.1" y="111.5">7</text>
<text x="167.6" y="111.5">30</text>
<text x="167.6" y="109">31</text>
<text x="215.9" y="109">8</text>
<text x="215.9" y="111.5">9</text>
<text x="257.8" y="109">8</text>
<text x="257.8" y="111.5">9</text>
<text x="63.5" y="117.9">10</text>
<text x="64.1" y="115.3">9</text>
<text x="124.5" y="119.1">10</text>
<text x="125.1" y="114">8</text>
<text x="125.1" y="116.6">9</text>
<text x="167.6" y="119.1">27</text>
<text x="167.6" y="116.6">28</text>
<text x="167.6" y="114">29</text>
<text x="215.3" y="114">10</text>
<text x="215.3" y="116.6">11</text>
<text x="215.3" y="119.1">12</text>
<text x="257.2" y="114">10</text>
<text x="257.2" y="116.6">11</text>
<text x="257.2" y="119.1">12</text>
<text x="63.5" y="120.4">11</text>
<text x="63.5" y="122.9">12</text>
<text x="63.5" y="125.5">13</text>
<text x="124.5" y="121.7">11</text>
<text x="124.5" y="124.2">12</text>
<text x="167.6" y="124.2">25</text>
<text x="167.6" y="121.7">26</text>
<text x="215.3" y="121.7">13</text>
<text x="215.3" y="124.2">14</text>
<text x="257.2" y="121.7">13</text>
<text x="257.2" y="124.2">14</text>
<text x="63.5" y="128">14</text>
<text x="215.3" y="126.7">15</text>
<text x="215.3" y="129.3">16</text>
<text x="215.3" y="131.8">17</text>
<text x="257.2" y="126.7">15</text>
<text x="257.2" y="129.3">16</text>
<text x="257.2" y="131.8">17</text>
<text x="133.1" y="133.4" transform="rotate(-90 133.1 133.4)">13</text>
<text x="135.6" y="133.4" transform="rotate(-90 135.6 133.4)">14</text>
<text x="138.2" y="133.4" transform="rotate(-90 138.2 133.4)">15</text>
<text x="140.7" y="133.4" transform="rotate(-90 140.7 133.4)">16</text>
<text x="143.3" y="133.4" transform="rotate(-90 143.3 133.4)">17</text>
<text x="145.8" y="133.4" transform="rotate(-90 145.8 133.4)">18</text>
<text x="148.3" y="133.4" transform="rotate(-90 148.3 133.4)">19</text>
<text x="150.9" y="133.4" transform="rotate(-90 150.9 133.4)">20</text>
<text x="153.4" y="133.4" transform="rotate(-90 153.4 133.4)">21</text>
<text x="156" y="133.4" transform="rotate(-90 156 133.4)">22</text>
<text x="158.5" y="133.4" transform="rotate(-90 158.5 133.4)">23</text>
<text x="161" y="133.4" transform="rotate(-90 161 133.4)">24</text>
</g>
<g font-size="1.8" fill="#0f0f0f">
<text x="71.1" y="41.6">D-</text>
<text x="71.1" y="44.1">D+</text>
</g>
<g font-size="1.4" fill="#006464">
<text x="186.5" y="51.5">10k</text>
<text x="70.5" y="58.9" transform="rotate(-90 70.5 58.9)">5.1k</text>
<text x="75.6" y="58.9" transform="rotate(-90 75.6 58.9)">5.1k</text>
</g>
</svg>
